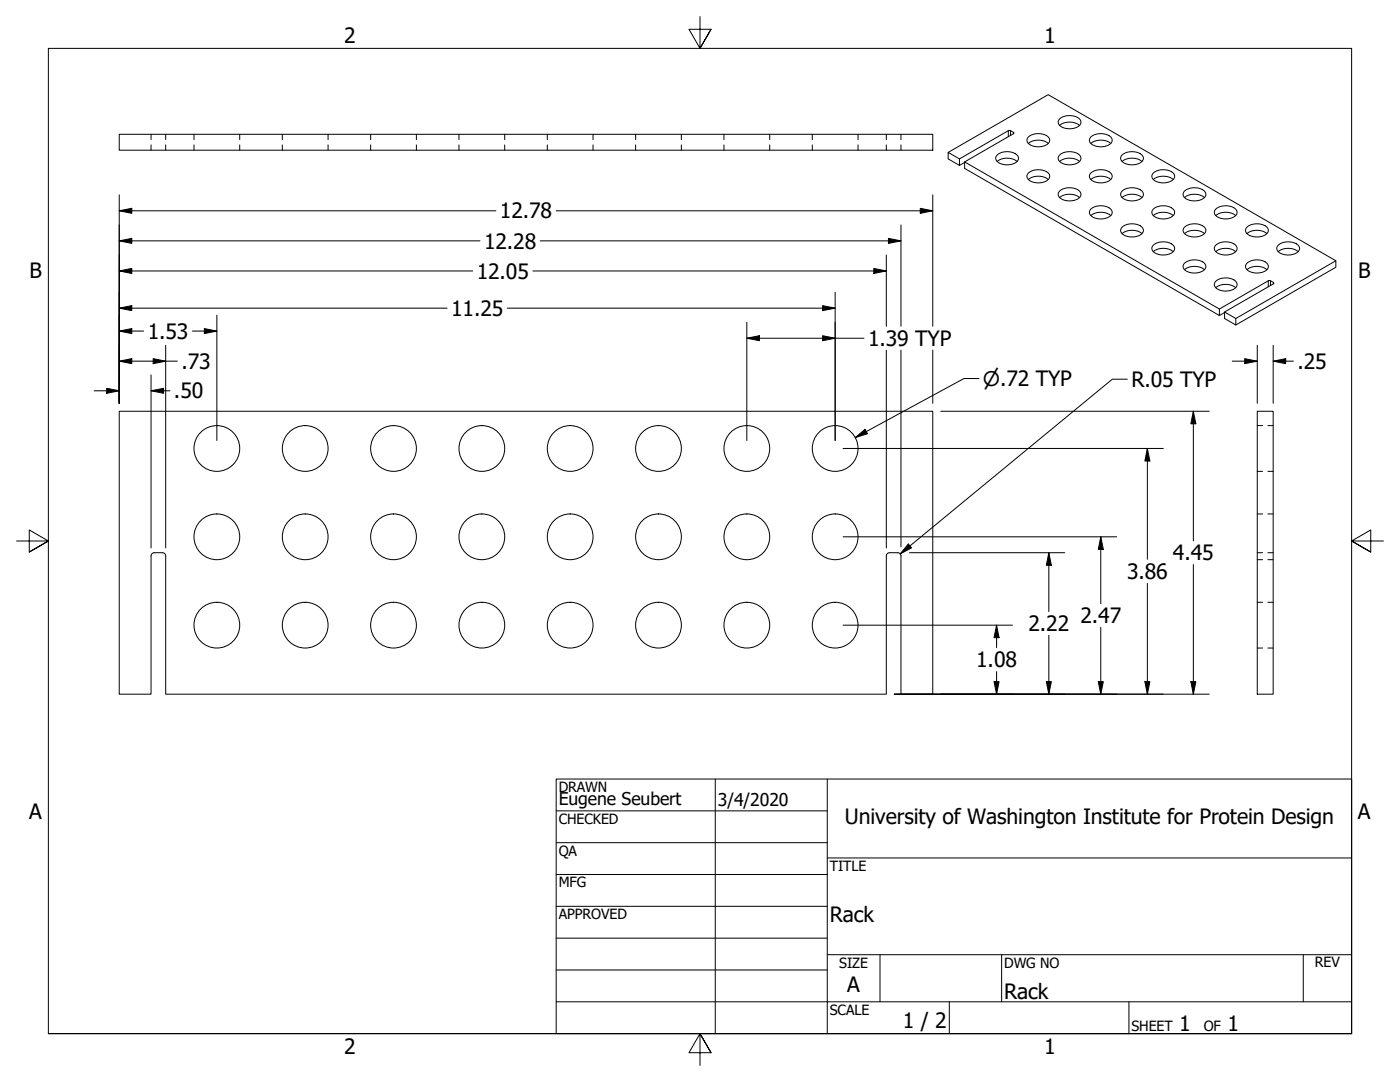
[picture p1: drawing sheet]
<svg xmlns="http://www.w3.org/2000/svg" width="279mm" height="216mm" viewBox="0 0 279 216" stroke-linecap="round" stroke-linejoin="round" font-family="sans-serif">
<!-- layer: Visible (ANSI) -->
<g fill="none" stroke="#000" stroke-width=".2">
<path d="M23.8 26.8h162.4v3.2h-162.4zM189.2 30.4l20-11.5 57.4 33.1v1.3l-20 11.5M191.5 31.7l-2.3-1.3v1.3l2.3 1.3v-1.3l9.7-5.6h.5l.6 .4v.2l-9.8 5.6M192.5 32.4l-1 .6M199 32.2a3.3 3.3 0 0 1 4 0M199 30.9a3.2 3.2 0 0 1 4.1 .2 1.1 1.1 0 0 1-1 1.6 3.1 3.1 0 0 1-3.3-.8 .86 .86 0 0 1 .2-1zM205.2 28.6a3.3 3.3 0 0 1 4 0M205.2 35.8a3.3 3.3 0 0 1 4 0M205.3 27.3a3.2 3.2 0 0 1 4 .2 1.1 1.1 0 0 1-.9 1.6 3.1 3.1 0 0 1-3.4-.8 .84 .84 0 0 1 .3-1zM205.3 34.5a3.2 3.2 0 0 1 4 .2 1.1 1.1 0 0 1-.9 1.6 3.1 3.1 0 0 1-3.4-.8 .84 .84 0 0 1 .3-1zM211.5 25a3.3 3.3 0 0 1 3.9 0M211.5 39.4a3.3 3.3 0 0 1 3.9 0"/>
<path d="M211.5 32.2a3.3 3.3 0 0 1 3.9 0M211.5 23.7a3.2 3.2 0 0 1 4.1 .2 1.09 1.09 0 0 1-1 1.6 3.1 3.1 0 0 1-3.3-.8 .86 .86 0 0 1 .2-1zM211.5 38.1a3.2 3.2 0 0 1 4.1 .2 1.09 1.09 0 0 1-1 1.6 3.1 3.1 0 0 1-3.3-.8 .86 .86 0 0 1 .2-1zM211.5 30.9a3.2 3.2 0 0 1 4.1 .2 1.09 1.09 0 0 1-1 1.6 3.1 3.1 0 0 1-3.3-.8 .86 .86 0 0 1 .2-1zM217.7 35.8a3.3 3.3 0 0 1 4 0M217.7 28.6a3.3 3.3 0 0 1 4 0M217.7 34.5a3.2 3.2 0 0 1 4.1 .2 1.09 1.09 0 0 1-1 1.6 3.1 3.1 0 0 1-3.3-.8 .86 .86 0 0 1 .2-1zM217.7 27.3a3.2 3.2 0 0 1 4.1 .2 1.09 1.09 0 0 1-1 1.6 3.1 3.1 0 0 1-3.3-.8 .86 .86 0 0 1 .2-1zM223.9 32.2a3.3 3.3 0 0 1 4 0M223.9 39.4a3.3 3.3 0 0 1 4 0M224 30.9a3.2 3.2 0 0 1 4 .2 1.09 1.09 0 0 1-.9 1.6 3.1 3.1 0 0 1-3.4-.8 .86 .86 0 0 1 .3-1zM224 38.1a3.2 3.2 0 0 1 4 .2 1.09 1.09 0 0 1-.9 1.6 3.1 3.1 0 0 1-3.4-.8 .86 .86 0 0 1 .3-1z"/>
<path d="M230.2 35.8a3.3 3.3 0 0 1 3.9 0M230.2 34.5a3.2 3.2 0 0 1 4.1 .2 1.1 1.1 0 0 1-1 1.6 3.1 3.1 0 0 1-3.3-.8 .84 .84 0 0 1 .2-1zM236.4 39.4a3.3 3.3 0 0 1 4 0M236.4 38.1a3.2 3.2 0 0 1 4.1 .2 1.09 1.09 0 0 1-1 1.6 3.1 3.1 0 0 1-3.3-.8 .86 .86 0 0 1 .2-1zM217.7 43a3.3 3.3 0 0 1 4 0M217.7 41.7a3.2 3.2 0 0 1 4.1 .2 1.09 1.09 0 0 1-1 1.6 3.1 3.1 0 0 1-3.3-.8 .86 .86 0 0 1 .2-1zM223.9 46.6a3.3 3.3 0 0 1 4 0M224 45.3a3.2 3.2 0 0 1 4 .2 1.09 1.09 0 0 1-.9 1.6 3.1 3.1 0 0 1-3.4-.8 .86 .86 0 0 1 .3-1zM230.2 43a3.3 3.3 0 0 1 3.9 0M230.2 50.2a3.3 3.3 0 0 1 3.9 0M230.2 41.7a3.2 3.2 0 0 1 4.1 .2 1.1 1.1 0 0 1-1 1.6 3.1 3.1 0 0 1-3.3-.8 .84 .84 0 0 1 .2-1zM230.2 48.9a3.2 3.2 0 0 1 4.1 .2 1.1 1.1 0 0 1-1 1.6 3.1 3.1 0 0 1-3.3-.8 .84 .84 0 0 1 .2-1z"/>
<path d="M236.4 53.8a3.3 3.3 0 0 1 4 0M236.4 46.6a3.3 3.3 0 0 1 4 0M236.4 52.5a3.2 3.2 0 0 1 4.1 .2 1.09 1.09 0 0 1-1 1.6 3.1 3.1 0 0 1-3.3-.8 .86 .86 0 0 1 .2-1zM236.4 45.3a3.2 3.2 0 0 1 4.1 .2 1.09 1.09 0 0 1-1 1.6 3.1 3.1 0 0 1-3.3-.8 .86 .86 0 0 1 .2-1zM242.6 50.2a3.3 3.3 0 0 1 4 0M242.6 57.4a3.3 3.3 0 0 1 4 0M242.6 43a3.3 3.3 0 0 1 4 0M242.6 48.9a3.2 3.2 0 0 1 4.1 .2 1.09 1.09 0 0 1-.9 1.6 3.1 3.1 0 0 1-3.4-.8 .86 .86 0 0 1 .2-1zM242.6 56.1a3.2 3.2 0 0 1 4.1 .2 1.09 1.09 0 0 1-.9 1.6 3.1 3.1 0 0 1-3.4-.8 .86 .86 0 0 1 .2-1zM242.6 41.7a3.2 3.2 0 0 1 4.1 .2 1.09 1.09 0 0 1-.9 1.6 3.1 3.1 0 0 1-3.4-.8 .86 .86 0 0 1 .2-1zM248.9 53.8a3.3 3.3 0 0 1 3.9 0M248.9 46.6a3.3 3.3 0 0 1 3.9 0"/>
<path d="M248.9 52.5a3.2 3.2 0 0 1 4.1 .2 1.09 1.09 0 0 1-1 1.6 3.1 3.1 0 0 1-3.3-.8 .86 .86 0 0 1 .2-1zM248.9 45.3a3.2 3.2 0 0 1 4.1 .2 1.09 1.09 0 0 1-1 1.6 3.1 3.1 0 0 1-3.3-.8 .86 .86 0 0 1 .2-1zM255.1 50.2a3.3 3.3 0 0 1 4 0M255.1 48.9a3.2 3.2 0 0 1 4.1 .2 1.1 1.1 0 0 1-1 1.6 3.1 3.1 0 0 1-3.3-.8 .84 .84 0 0 1 .2-1zM266.6 52l-20 11.6v1.2l-2.2-1.2v-1.3l9.7-5.7v-.2l-.7-.4h-.3l-9.7 5.7v1.3l-50.9-29.4v-1.3l50.9 29.4M244.4 62.4l-1 .6M244.4 62.3l2.2 1.3M23.8 82.1h162.4v56.4h-6.4v-27.6a.63 .63 0 0 0-.6-.6h-1.7a.64 .64 0 0 0-.6 .6v27.6h-143.8v-27.6a.63 .63 0 0 0-.7-.6h-1.6a.64 .64 0 0 0-.7 .6v27.6h-6.3zM250.9 82.1h3.2v56.4h-3.2z"/>
<circle cx="43.3" cy="89.5" r="4.6"/>
<circle cx="60.9" cy="89.5" r="4.6"/>
<circle cx="78.5" cy="89.5" r="4.6"/>
<circle cx="96.2" cy="89.5" r="4.6"/>
<circle cx="113.8" cy="89.5" r="4.6"/>
<circle cx="131.4" cy="89.5" r="4.6"/>
<circle cx="149" cy="89.5" r="4.6"/>
<circle cx="166.7" cy="89.5" r="4.6"/>
<circle cx="43.3" cy="107.1" r="4.6"/>
<circle cx="60.9" cy="107.1" r="4.6"/>
<circle cx="78.5" cy="107.1" r="4.6"/>
<circle cx="96.2" cy="107.1" r="4.6"/>
<circle cx="113.8" cy="107.1" r="4.6"/>
<circle cx="131.4" cy="107.1" r="4.6"/>
<circle cx="149" cy="107.1" r="4.6"/>
<circle cx="166.7" cy="107.1" r="4.6"/>
<circle cx="43.3" cy="124.7" r="4.6"/>
<circle cx="60.9" cy="124.7" r="4.6"/>
<circle cx="78.5" cy="124.7" r="4.6"/>
<circle cx="96.2" cy="124.7" r="4.6"/>
<circle cx="113.8" cy="124.7" r="4.6"/>
<circle cx="131.4" cy="124.7" r="4.6"/>
<circle cx="149" cy="124.7" r="4.6"/>
<circle cx="166.7" cy="124.7" r="4.6"/>
</g>
<!-- layer: Hidden (ANSI) -->
<g fill="none" stroke="#000" stroke-width=".2">
<path d="M30.1 26.8v1.1M30.1 28.9v1.1M33.1 26.8v1.1M33.1 28.9v1.1M38.7 26.8v1.1M38.7 28.9v1.1M47.8 26.8v1.1M47.8 28.9v1.1M56.3 26.8v1.1M56.3 28.9v1.1M65.5 26.8v1.1M65.5 28.9v1.1"/>
<path d="M74 26.8v1.1M74 28.9v1.1M83.1 26.8v1.1M83.1 28.9v1.1M91.6 26.8v1.1M91.6 28.9v1.1M100.7 26.8v1.1M100.7 28.9v1.1M109.2 26.8v1.1M109.2 28.9v1.1M118.4 26.8v1.1M118.4 28.9v1.1"/>
<path d="M126.9 26.8v1.1M126.9 28.9v1.1M136 26.8v1.1M136 28.9v1.1M144.5 26.8v1.1M144.5 28.9v1.1M153.6 26.8v1.1M153.6 28.9v1.1M162.1 26.8v1.1M162.1 28.9v1.1M171.2 26.8v1.1M171.2 28.9v1.1"/>
<path d="M176.9 26.8v1.1M176.9 28.9v1.1M179.8 26.8v1.1M179.8 28.9v1.1M250.9 94.1h1.1M250.9 84.9h1.1M253 94.1h1.1M253 84.9h1.1M250.9 110.3h1.1M250.9 111.7h1.1M250.9 102.6h1.1M253 110.3h1.1"/>
<path d="M253 111.7h1.1M253 102.6h1.1M250.9 129.3h1.1M250.9 120.2h1.1M253 129.3h1.1M253 120.2h1.1"/>
</g>
<!-- layer: Visible Narrow (ANSI) -->
<path d="M201.2 26.1v1.2M201.7 26.1v.9M202.3 26.4v.3M253.1 56v1.2M253.6 56v1M254.1 56.4v.2" fill="none" stroke="#000" stroke-width=".2"/>
<!-- layer: Border (ANSI) -->
<path d="M139.7 3.3v6.4l-2.2-3.9h4.4l-2.2 3.9 2.2-3.9M3.3 107.9h6.4l-3.9-2.2v4.5l3.9-2.3-3.9 2.3M276.1 107.9h-6.4l3.9-2.2v4.5l-3.9-2.3 3.9 2.3M9.7 206.2v-196.5h260v196.5h-260h260M141.9 210.1l-2.2-3.9 2.2 3.9h-4.4l2.2-3.9v6.4" fill="none" stroke="#000" stroke-width=".2"/>
<!-- layer: Title (ANSI) -->
<g fill="none" stroke="#000" stroke-width=".2">
<path d="M111 155.4h158.7v50.8h-158.7zM142.7 155.4v50.8M165.1 155.4v50.8M111 161.8h54.1M111 168.1h54.1M111 174.5h54.1M165.1 171.2h104.6M111 180.8h54.1M111 187.2h54.1M111 193.5h54.1M111 199.9h158.7M165.1 190.5h104.6"/>
<path d="M175.6 190.5v9.4M189.5 199.9v6.3M199.9 190.5v9.4M225.3 199.9v6.3M260.1 190.5v9.4"/>
</g>
<!-- layer: Dimension (ANSI) -->
<g fill="none" stroke="#000" stroke-width=".2">
<path d="M23.8 38.9v41.6M186.2 38.9v26.2M23.8 42.1l2.5-.5v1zM23.8 48.1l2.5-.5v1zM23.8 54.1l2.5-.5v1zM23.8 42.1h75.2M23.8 48.1h72M23.8 54.1h70.5M106.4 54.1h70.5M107.8 48.1h72M111 42.1h75.2M166.7 58.3v29.6"/>
<path d="M174.4 53.6l2.5 .5-2.5 .5zM176.9 50.9v14.2M177.3 47.6l2.5 .5-2.5 .5zM179.8 44.9v20.2M183.7 41.6l2.5 .5-2.5 .5zM18.8 78h5M21.3 77.5l2.5 .5-2.5 .5zM23.8 61.5l2.5-.5v1zM23.8 72.1l2.5-.5v1zM23.8 66.1l2.5-.5v1zM23.8 61.5h65.4M23.8 72.1h11.6"/>
<path d="M23.8 66.1h4.9M30.1 78l2.5-.5v1zM30.1 78h3.8M30.1 74.8v34.5M30.6 71.6l2.5 .5-2.5 .5zM33.1 68.9v40.4M38.4 66.1h4.9M40.8 65.6l2.5 .5-2.5 .5zM43.3 62.9v25M101.2 61.5h65.5M149 67.5l2.5-.5v1zM149 67.5h23.4"/>
<path d="M149 64.3v23.6M164.2 61l2.5 .5-2.5 .5zM164.2 67l2.5 .5-2.5 .5zM176.9 69.9v39.4M179.8 69.9v39.2M186.2 69.9v10.6M195.4 75.5h-3l-21.7 11.8M225 75.7h-3l-42.3 34.8M245.9 72.1h5M248.4 71.6l2.5 .5-2.5 .5zM250.9 68.9v11.6M254.1 72.1l2.5-.5v1z"/>
<path d="M254.1 72.1h4M254.1 68.9v11.6M168.3 89.5h63.9M170.7 87.3l1.9-1.6 .5 .9zM187.7 82.1h53.6M229 89.5l.5 2.5h-1zM229 89.5v22.1M238.2 82.1l.5 2.5h-1zM238.2 82.1v25.8M168.3 107.1h54.6M181.3 108.5l.6 .8-2.2 1.2zM181.5 110.3h31"/>
<path d="M209.3 110.3l.5 2.5h-1zM209.3 110.3v11.7M219.7 107.1l.5 2.5h-1zM219.7 107.1v13.4M229 116.4v22.1M238.2 112.6v25.9M168.3 124.7h33.8M178.5 138.5h62.8M198.4 136h1l-.5 2.5zM198.9 124.7l.5 2.5h-1zM198.9 124.7v4.5M198.9 134v4.5"/>
<path d="M208.8 136h1l-.5 2.5zM209.3 126.8v11.7M219.2 136h1l-.5 2.5zM219.7 125.2v13.3M228.5 136h1l-.5 2.5zM237.7 136h1l-.5 2.5z"/>
</g>
<g fill="#000">
<path d="M23.8 42.1l2.5-.5v1z" fill-rule="evenodd"/>
<path d="M23.8 48.1l2.5-.5v1z" fill-rule="evenodd"/>
<path d="M23.8 54.1l2.5-.5v1z" fill-rule="evenodd"/>
<path d="M174.4 53.6l2.5 .5-2.5 .5z" fill-rule="evenodd"/>
<path d="M177.3 47.6l2.5 .5-2.5 .5z" fill-rule="evenodd"/>
<path d="M183.7 41.6l2.5 .5-2.5 .5z" fill-rule="evenodd"/>
<path d="M21.3 77.5l2.5 .5-2.5 .5z" fill-rule="evenodd"/>
<path d="M23.8 61.5l2.5-.5v1z" fill-rule="evenodd"/>
<path d="M23.8 72.1l2.5-.5v1z" fill-rule="evenodd"/>
<path d="M23.8 66.1l2.5-.5v1z" fill-rule="evenodd"/>
<path d="M30.6 71.6l2.5 .5-2.5 .5z" fill-rule="evenodd"/>
<path d="M30.1 78l2.5-.5v1z" fill-rule="evenodd"/>
<path d="M40.8 65.6l2.5 .5-2.5 .5z" fill-rule="evenodd"/>
<path d="M149 67.5l2.5-.5v1z" fill-rule="evenodd"/>
<path d="M164.2 61l2.5 .5-2.5 .5z" fill-rule="evenodd"/>
<path d="M164.2 67l2.5 .5-2.5 .5z" fill-rule="evenodd"/>
<path d="M248.4 71.6l2.5 .5-2.5 .5z" fill-rule="evenodd"/>
<path d="M254.1 72.1l2.5-.5v1z" fill-rule="evenodd"/>
<path d="M170.7 87.3l1.9-1.6 .5 .9z" fill-rule="evenodd"/>
<path d="M229 89.5l.5 2.5h-1z" fill-rule="evenodd"/>
<path d="M238.2 82.1l.5 2.5h-1z" fill-rule="evenodd"/>
<path d="M181.3 108.5l.6 .8-2.2 1.2z" fill-rule="evenodd"/>
<path d="M209.3 110.3l.5 2.5h-1z" fill-rule="evenodd"/>
<path d="M219.7 107.1l.5 2.5h-1z" fill-rule="evenodd"/>
<path d="M198.4 136h1l-.5 2.5z" fill-rule="evenodd"/>
<path d="M198.9 124.7l.5 2.5h-1z" fill-rule="evenodd"/>
<path d="M208.8 136h1l-.5 2.5z" fill-rule="evenodd"/>
<path d="M219.2 136h1l-.5 2.5z" fill-rule="evenodd"/>
<path d="M228.5 136h1l-.5 2.5z" fill-rule="evenodd"/>
<path d="M237.7 136h1l-.5 2.5z" fill-rule="evenodd"/>
</g>
<g font-size="4.2">
<text x="68.7" y="8.6">2</text>
<text x="208.4" y="8.6">1</text>
<text x="99.8" y="43.6">12.78</text>
<text x="96.6" y="49.6">12.28</text>
<text x="5.9" y="55.5">B</text>
<text x="95.1" y="55.6">12.05</text>
<text x="271.1" y="55.5">B</text>
<text x="90" y="63">11.25</text>
<text x="29.5" y="67.6">1.53</text>
<text x="173.2" y="69">1.39 TYP</text>
<text x="36.2" y="73.6">.73</text>
<text x="225.8" y="77.2">R.05 TYP</text>
<text x="258.9" y="73.6">.25</text>
<text x="34.7" y="79.5">.50</text>
<text x="234.1" y="111.8">4.45</text>
<text x="224.9" y="115.5">3.86</text>
<text x="205.3" y="126">2.22</text>
<text x="215.6" y="124.4">2.47</text>
<text x="194.8" y="133.2">1.08</text>
<text x="5.8" y="163.4">A</text>
<text x="168.6" y="164.5">University of Washington Institute for Protein Design</text>
<text x="271" y="163.4">A</text>
<text x="165.6" y="183.9">Rack</text>
<text x="169.1" y="198">A</text>
<text x="200.4" y="199.3">Rack</text>
<text x="180.2" y="205.1">1 / 2</text>
<text x="235.3" y="205.7">1</text>
<text x="245" y="205.7">1</text>
<text x="68.7" y="210.3">2</text>
<text x="208.4" y="210.3">1</text>
</g>
<text font-size="4" x="196.2" y="77">⌀.72 TYP</text>
<g font-size="3.5">
<text x="111.5" y="160.6">Eugene Seubert</text>
<text x="143.3" y="160.7">3/4/2020</text>
</g>
<g font-size="2.8">
<text x="111.5" y="158">DRAWN</text>
<text x="111.5" y="164.4">CHECKED</text>
<text x="111.5" y="170.7">QA</text>
<text x="165.6" y="173.7">TITLE</text>
<text x="111.5" y="177.1">MFG</text>
<text x="111.5" y="183.4">APPROVED</text>
<text x="167.5" y="193.1">SIZE</text>
<text x="200.4" y="193.1">DWG NO</text>
<text x="262.4" y="193">REV</text>
<text x="165.6" y="202.5">SCALE</text>
<text x="225.8" y="205.7">SHEET</text>
<text x="240.2" y="205.7">OF</text>
</g>
</svg>
